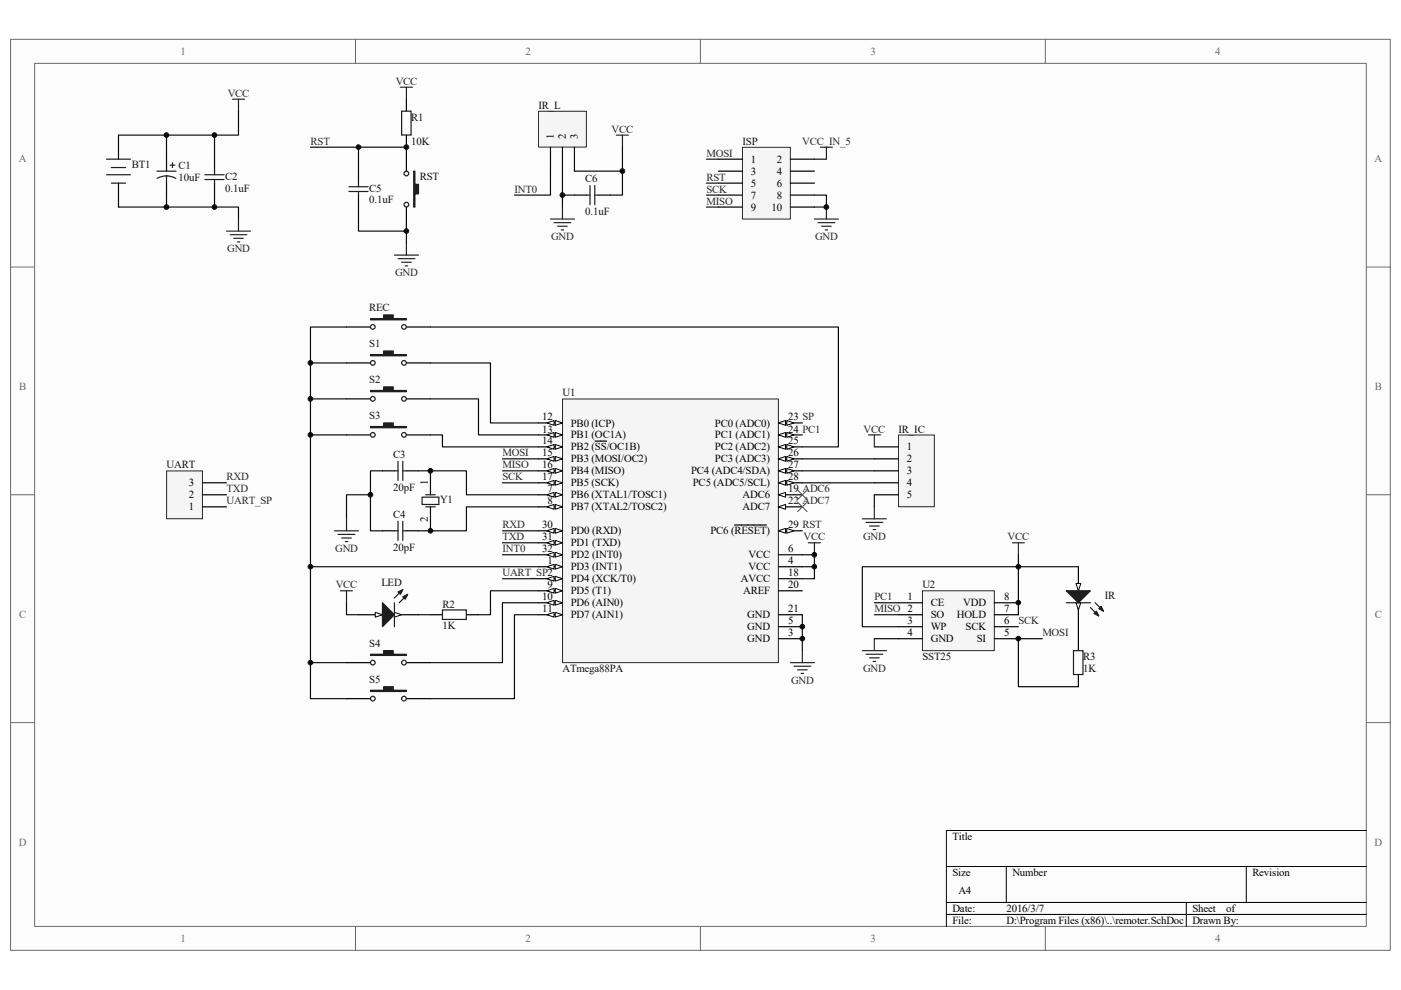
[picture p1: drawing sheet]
<svg xmlns="http://www.w3.org/2000/svg" width="297mm" height="210mm" viewBox="0 0 297 210" stroke-linecap="round" stroke-linejoin="round" font-family="sans-serif">
<path d="M2.3 8.4h292.5v193.2h-292.5z" fill="#fcfcfc"/>
<path d="M2.2 8.3h292.6v193.3h-292.6z" fill="none" stroke="#6a6a6a" stroke-width=".21"/>
<path d="M7.4 13.5h282.3v183h-282.3z" fill="#fcfcfc"/>
<g fill="none" stroke="#6a6a6a" stroke-width=".21">
<path d="M7.3 13.4h282.4v183.1h-282.4zM75.4 8.3v5.1M148.5 8.3v5.1M221.6 8.3v5.1M2.2 56.6h5.1M289.7 56.6h5.1M2.2 104.9h5.1M289.7 104.9h5.1M2.2 153.3h5.1M289.7 153.3h5.1M75.4 196.5v5.1M148.5 196.5v5.1"/>
<path d="M221.6 196.5v5.1"/>
</g>
<path d="M289.7 176.1h-89v20.4M200.7 183.8h89M200.7 191.4h89M200.7 194h89M213.4 183.8v7.6M251.5 191.4v5.1M264.2 183.8v7.6" fill="none" stroke="#000" stroke-width=".21"/>
<path d="M119.3 84.6h45.7v55.9h-45.7z" fill="#f5f5f5"/>
<path d="M119.3 84.6h45.7v55.9h-45.7z" fill="none" stroke="#262626" stroke-width=".21"/>
<path d="M165 112.6h5.1" fill="none" stroke="#000" stroke-width=".25"/>
<g fill="#fcfcfc" stroke="#000" stroke-width=".21">
<path d="M165 112.6l1.6-.5v1z"/>
<path d="M166.8 112.1l1.5 .5-1.5 .5z"/>
</g>
<path d="M114.1 112.6h5.1M155.7 111.4h6.8" fill="none" stroke="#000" stroke-width=".25"/>
<g fill="#fcfcfc" stroke="#000" stroke-width=".21">
<path d="M117.7 112.1l1.5 .5-1.5 .5z"/>
<path d="M115.9 112.6l1.6-.5v1z"/>
</g>
<path d="M114.1 115.1h5.1" fill="none" stroke="#000" stroke-width=".25"/>
<g fill="#fcfcfc" stroke="#000" stroke-width=".21">
<path d="M117.7 114.6l1.5 .5-1.5 .5z"/>
<path d="M115.9 115.1l1.6-.5v1z"/>
</g>
<path d="M114.1 117.7h5.1" fill="none" stroke="#000" stroke-width=".25"/>
<g fill="#fcfcfc" stroke="#000" stroke-width=".21">
<path d="M117.7 117.2l1.5 .5-1.5 .5z"/>
<path d="M115.9 117.7l1.6-.5v1z"/>
</g>
<path d="M114.1 120.2h5.1" fill="none" stroke="#000" stroke-width=".25"/>
<g fill="#fcfcfc" stroke="#000" stroke-width=".21">
<path d="M117.7 119.7l1.5 .5-1.5 .5z"/>
<path d="M115.9 120.2l1.6-.5v1z"/>
</g>
<path d="M114.1 122.7h5.1" fill="none" stroke="#000" stroke-width=".25"/>
<g fill="#fcfcfc" stroke="#000" stroke-width=".21">
<path d="M117.7 122.2l1.5 .5-1.5 .6z"/>
<path d="M115.9 122.7l1.6-.5v1.1z"/>
</g>
<path d="M114.1 104.9h5.1M165 117.7h5.1M165 132.9h5.1" fill="none" stroke="#000" stroke-width=".25"/>
<g fill="#fcfcfc" stroke="#000" stroke-width=".21">
<path d="M117.7 104.4l1.5 .5-1.5 .6z"/>
<path d="M115.9 104.9l1.6-.5v1.1z"/>
</g>
<path d="M114.1 107.5h5.1" fill="none" stroke="#000" stroke-width=".25"/>
<g fill="#fcfcfc" stroke="#000" stroke-width=".21">
<path d="M117.7 107l1.5 .5-1.5 .5z"/>
<path d="M115.9 107.5l1.6-.5v1z"/>
</g>
<path d="M114.1 125.3h5.1" fill="none" stroke="#000" stroke-width=".25"/>
<g fill="#fcfcfc" stroke="#000" stroke-width=".21">
<path d="M117.7 124.8l1.5 .5-1.5 .5z"/>
<path d="M115.9 125.3l1.6-.5v1z"/>
</g>
<path d="M114.1 127.8h5.1" fill="none" stroke="#000" stroke-width=".25"/>
<g fill="#fcfcfc" stroke="#000" stroke-width=".21">
<path d="M117.7 127.3l1.5 .5-1.5 .6z"/>
<path d="M115.9 127.8l1.6-.5v1.1z"/>
</g>
<path d="M114.1 130.4h5.1" fill="none" stroke="#000" stroke-width=".25"/>
<g fill="#fcfcfc" stroke="#000" stroke-width=".21">
<path d="M117.7 129.9l1.5 .5-1.5 .5z"/>
<path d="M115.9 130.4l1.6-.5v1z"/>
</g>
<path d="M114.1 89.7h5.1" fill="none" stroke="#000" stroke-width=".25"/>
<g fill="#fcfcfc" stroke="#000" stroke-width=".21">
<path d="M117.7 89.2l1.5 .5-1.5 .5z"/>
<path d="M115.9 89.7l1.6-.5v1z"/>
</g>
<path d="M114.1 92.2h5.1" fill="none" stroke="#000" stroke-width=".25"/>
<g fill="#fcfcfc" stroke="#000" stroke-width=".21">
<path d="M117.7 91.7l1.5 .5-1.5 .6z"/>
<path d="M115.9 92.2l1.6-.5v1.1z"/>
</g>
<path d="M114.1 94.8h5.1" fill="none" stroke="#000" stroke-width=".25"/>
<g fill="#fcfcfc" stroke="#000" stroke-width=".21">
<path d="M117.7 94.3l1.5 .5-1.5 .5z"/>
<path d="M115.9 94.8l1.6-.5v1z"/>
</g>
<path d="M114.1 97.3h5.1M126.2 93.6h2.4" fill="none" stroke="#000" stroke-width=".25"/>
<g fill="#fcfcfc" stroke="#000" stroke-width=".21">
<path d="M117.7 96.8l1.5 .5-1.5 .5z"/>
<path d="M115.9 97.3l1.6-.5v1z"/>
</g>
<path d="M114.1 99.9h5.1" fill="none" stroke="#000" stroke-width=".25"/>
<g fill="#fcfcfc" stroke="#000" stroke-width=".21">
<path d="M117.7 99.4l1.5 .5-1.5 .5z"/>
<path d="M115.9 99.9l1.6-.5v1z"/>
</g>
<path d="M114.1 102.4h5.1" fill="none" stroke="#000" stroke-width=".25"/>
<g fill="#fcfcfc" stroke="#000" stroke-width=".21">
<path d="M117.7 101.9l1.5 .5-1.5 .5z"/>
<path d="M115.9 102.4l1.6-.5v1z"/>
</g>
<path d="M165 89.7h5.1M165 122.7h5.1M165 125.3h5.1M165 130.4h5.1" fill="none" stroke="#000" stroke-width=".25"/>
<g fill="#fcfcfc" stroke="#000" stroke-width=".21">
<path d="M165 89.7l1.6-.5v1z"/>
<path d="M166.8 89.2l1.5 .5-1.5 .5z"/>
</g>
<path d="M165 92.2h5.1" fill="none" stroke="#000" stroke-width=".25"/>
<g fill="#fcfcfc" stroke="#000" stroke-width=".21">
<path d="M165 92.2l1.6-.5v1.1z"/>
<path d="M166.8 91.7l1.5 .5-1.5 .6z"/>
</g>
<path d="M165 94.8h5.1" fill="none" stroke="#000" stroke-width=".25"/>
<g fill="#fcfcfc" stroke="#000" stroke-width=".21">
<path d="M165 94.8l1.6-.5v1z"/>
<path d="M166.8 94.3l1.5 .5-1.5 .5z"/>
</g>
<path d="M165 97.3h5.1" fill="none" stroke="#000" stroke-width=".25"/>
<g fill="#fcfcfc" stroke="#000" stroke-width=".21">
<path d="M165 97.3l1.6-.5v1z"/>
<path d="M166.8 96.8l1.5 .5-1.5 .5z"/>
</g>
<path d="M165 99.9h5.1" fill="none" stroke="#000" stroke-width=".25"/>
<g fill="#fcfcfc" stroke="#000" stroke-width=".21">
<path d="M165 99.9l1.6-.5v1z"/>
<path d="M166.8 99.4l1.5 .5-1.5 .5z"/>
</g>
<path d="M165 102.4h5.1" fill="none" stroke="#000" stroke-width=".25"/>
<g fill="#fcfcfc" stroke="#000" stroke-width=".21">
<path d="M165 102.4l1.6-.5v1z"/>
<path d="M166.8 101.9l1.5 .5-1.5 .5z"/>
</g>
<path d="M165 104.9h5.1M165 135.5h5.1M165 120.2h5.1" fill="none" stroke="#000" stroke-width=".25"/>
<path d="M165 104.9l1.6-.5v1.1z" fill="#fcfcfc" stroke="#000" stroke-width=".21"/>
<path d="M165 107.5h5.1" fill="none" stroke="#000" stroke-width=".25"/>
<path d="M165 107.5l1.6-.5v1z" fill="#fcfcfc" stroke="#000" stroke-width=".21"/>
<g fill="none" stroke="#000" stroke-width=".25">
<path d="M86.2 21v2.6M86.2 28.7v7.6M86.2 43.9v5.1M73.5 69.4h5M73.5 77h5M86.2 69.4h5.1M86.2 77h5.1M73.5 84.6h5M73.5 92.2h5M86.2 84.6h5.1M86.2 92.2h5.1M91.3 99.9v5"/>
<path d="M91.3 107.5v5.1"/>
</g>
<g fill="none" stroke="#1c1c1c" stroke-width=".25">
<path d="M85.2 23.6h2v5h-2zM89.5 105.5h3.5v1.5h-3.5zM90.3 107.5h2M90.3 104.9h2"/>
<circle cx="86.2" cy="36.8" r=".49"/>
<circle cx="86.2" cy="43.4" r=".49"/>
<circle cx="79" cy="77" r=".5"/>
<circle cx="79" cy="69.3" r=".5"/>
<circle cx="85.7" cy="77" r=".49"/>
<circle cx="85.7" cy="69.3" r=".49"/>
<circle cx="79" cy="84.6" r=".5"/>
<circle cx="79" cy="92.2" r=".5"/>
<circle cx="85.7" cy="92.2" r=".49"/>
<circle cx="85.7" cy="84.6" r=".49"/>
</g>
<g fill="none" stroke="#262626" stroke-width=".25">
<path d="M84.9 18.5h2.6M86.2 18.5v2.5M49.3 21h2.5M50.6 21v2.6M48 49h5.1M48.8 49.8h3.5M49.5 50.5h2.1M50.3 51.3h.5M50.6 46.5v2.5M83.6 54.1h5.1M84.4 54.9h3.6M85.2 55.6h2"/>
<path d="M85.9 56.4h.5M86.2 51.6v2.5M170.1 138v2.5M167.6 140.5h5.1M168.3 141.3h3.6M169.1 142.1h2M169.9 142.8h.5"/>
</g>
<path d="M35.3 28.7v5.1M45.5 28.7v5.1M65.8 31.2h20.4M76 31.2v5.1M35.3 41.4v2.5M45.5 41.4v2.5M170.1 130.4v7.6" fill="none" stroke="#0e0e0e" stroke-width=".25"/>
<g fill="#1c1c1c" stroke="#1c1c1c" stroke-width=".25">
<path d="M78.5 67.6h2.8v-.8h2.1v.8h2.8v.2h-7.7z" fill-rule="evenodd"/>
<path d="M78.5 75.2h2.8v-.8h2.1v.8h2.8v.3h-7.7z" fill-rule="evenodd"/>
<path d="M78.5 82.8h2.8v-.7h2.1v.7h2.8v.3h-7.7z" fill-rule="evenodd"/>
<path d="M78.5 90.5h2.8v-.8h2.1v.8h2.8v.2h-7.7z" fill-rule="evenodd"/>
<path d="M87.7 36.3h.3v2.8h.7v2h-.7v2.8h-.3z" fill-rule="evenodd"/>
</g>
<path d="M157.4 31.3h10.2v15.2h-10.2z" fill="#f5f5f5"/>
<path d="M157.4 31.2h10.2v15.3h-10.2z" fill="none" stroke="#262626" stroke-width=".21"/>
<g fill="none" stroke="#000" stroke-width=".25">
<path d="M152.3 33.8h5.1M152.3 36.3h5.1M152.3 38.8h5.1M167.6 33.8h5.1M167.6 36.3h5.1M167.6 38.8h5.1M152.3 41.4h5.1M152.3 43.9h5.1M167.6 41.4h5.1M167.6 43.9h5.1M91.3 130.4h2.5M98.9 130.4h2.5"/>
<path d="M73.5 140.5h5M73.5 148.2h5M86.2 140.5h5.1M86.2 148.2h5.1"/>
</g>
<g fill="none" stroke="#0e0e0e" stroke-width=".25">
<path d="M149.8 33.8h2.5M149.8 38.8h2.5M172.7 33.8h2.5M76 43.9v5.1h10.2v2.6M149.8 41.4h2.5M149.8 43.9h2.5M172.7 41.4h2.5v2.5h-2.5M73.5 77h-7.7v43.2h48.3M73.5 69.4h-7.7v7.6M91.3 77h12.7v12.7h10.1M91.3 69.4h86.5v25.4h-7.7M65.8 84.6h7.7"/>
<path d="M65.8 92.2h7.7M81.1 99.9h-2.6v12.7h2.6M88.7 99.9h10.2v5h15.2M91.3 92.2h2.5v2.6h20.3M91.3 84.6h10.1v7.6h12.7M106.5 97.3h7.6M106.5 99.9h7.6M78.5 104.9h-5v5.1M106.5 102.4h7.6M106.5 112.6h7.6M106.5 115.1h7.6M106.5 117.7h7.6"/>
<path d="M114.1 107.5h-15.2v5.1h-10.2M65.8 120.2v28h7.7M73.5 127.8v2.6h2.5M88.7 130.4h2.6M106.5 122.7h7.6M114.1 127.8h-7.6v12.7h-15.2M114.1 130.4h-5v17.8h-17.8M114.1 125.3h-10.1v5.1h-2.6M170.1 120.2h2.6M65.8 140.5h7.7"/>
</g>
<g fill="none" stroke="#262626" stroke-width=".25">
<path d="M173.9 31.2h2.6M175.2 31.2v2.6M172.7 46.5h5.1M173.4 47.2h3.6M174.2 48h2M175 48.8h.5M175.2 43.9v2.6M70.9 112.6h5.1M71.7 113.3h3.5M72.4 114.1h2.1M73.2 114.9h.5M73.5 110v2.6"/>
<path d="M171.4 115.1h2.5M172.7 115.1v2.6M72.2 125.3h2.5M73.5 125.3v2.5"/>
</g>
<g fill="#1c1c1c" stroke="#1c1c1c" stroke-width=".25">
<path d="M78.5 138.8h2.8v-.8h2.1v.8h2.8v.2h-7.7z" fill-rule="evenodd"/>
<path d="M78.5 146.4h2.8v-.8h2.1v.8h2.8v.3h-7.7z" fill-rule="evenodd"/>
</g>
<g fill="none" stroke="#1c1c1c" stroke-width=".25">
<path d="M93.8 129.4h5.1v2h-5.1z"/>
<circle cx="79" cy="148.2" r=".5"/>
<circle cx="79" cy="140.5" r=".5"/>
<circle cx="85.7" cy="140.5" r=".49"/>
<circle cx="85.7" cy="148.2" r=".49"/>
</g>
<path d="M114.2 23.6h10.1v7.6h-10.1z" fill="#f5f5f5"/>
<path d="M114.2 23.6h10.1v7.6h-10.1z" fill="none" stroke="#262626" stroke-width=".21"/>
<path d="M116.7 31.2v5.1M119.2 31.2v5.1M121.8 31.2v5.1M121.8 41.4h2.5M126.9 41.4h2.5" fill="none" stroke="#000" stroke-width=".25"/>
<path d="M130.7 28.7h2.5M132 28.7v2.5M116.7 46.5h5.1M117.5 47.2h3.5M118.2 48h2.1M119 48.8h.5M119.2 43.9v2.6" fill="none" stroke="#262626" stroke-width=".25"/>
<path d="M116.7 36.3v5.1h-7.6M119.2 36.3v7.6M121.8 36.3h10.2v5.1h-2.6M132 31.2v5.1M119.2 41.4h2.6M170.1 97.3h15.3M170.1 99.9h15.3M170.1 117.7h2.6v5h-2.6M170.1 102.4h15.3" fill="none" stroke="#0e0e0e" stroke-width=".25"/>
<path d="M125.1 39.3v4.1M126.1 39.3v4.1M124.3 41.4h.8M126.1 41.4h.8" fill="none" stroke="#1c1c1c" stroke-width=".25"/>
<path d="M195.6 125.3h15.2v12.7h-15.2z" fill="#f5f5f5"/>
<path d="M195.6 125.3h15.2v12.7h-15.2z" fill="none" stroke="#262626" stroke-width=".21"/>
<path d="M190.5 127.8h5.1M190.5 130.4h5.1M190.5 132.9h5.1M190.5 135.5h5.1M210.8 127.8h5.1M210.8 130.4h5.1M210.8 132.9h5.1M210.8 135.5h5.1M228.6 120.2v5.1" fill="none" stroke="#000" stroke-width=".25"/>
<path d="M214.6 115.1h2.6M215.9 115.1v2.6M182.8 138h5.1M183.6 138.8h3.6M184.4 139.5h2M185.4 135.5v2.5M185.1 140.3h.5" fill="none" stroke="#262626" stroke-width=".25"/>
<path d="M185.4 135.5h5.1M185.4 130.4h5.1M185.4 127.8h5.1M215.9 130.4v-10.2h-33.1v12.7h7.7" fill="none" stroke="#0e0e0e" stroke-width=".25"/>
<path d="M228.1 123.8h1l-.5 1.5z" fill="#fcfcfc" stroke="#000" stroke-width=".21"/>
<path d="M228.6 127.8v5.1" fill="none" stroke="#000" stroke-width=".25"/>
<path d="M228.1 127.8h1l-.5 1.6z" fill="#fcfcfc" stroke="#000" stroke-width=".21"/>
<g fill="#1c1c1c" stroke="#1c1c1c" stroke-width=".25">
<path d="M226.1 125.3h5.1l-2.6 2.5z"/>
<path d="M231.9 130.1l.5-.5 .6 1z"/>
<path d="M233 129.1l.5-.5 .5 1z"/>
</g>
<path d="M226.1 127.8h5.1M227.6 138h2v5.1h-2zM231.2 128.9l1.8 1.7M232.2 127.8l1.8 1.8" fill="none" stroke="#1c1c1c" stroke-width=".25"/>
<path d="M228.6 135.5v2.5M228.6 143.1v2.5" fill="none" stroke="#000" stroke-width=".25"/>
<path d="M35.3 99.9h7.6v10.1h-7.6z" fill="#f5f5f5"/>
<path d="M35.3 99.9h7.6v10.1h-7.6z" fill="none" stroke="#262626" stroke-width=".21"/>
<path d="M25.1 28.7v5.1M25.1 38.8v5.1M42.9 107.5h5.1M42.9 104.9h5.1M42.9 102.4h5.1M76 130.4h5.1" fill="none" stroke="#000" stroke-width=".25"/>
<path d="M215.9 117.7v2.5h12.7M221 135.5h-5.1v10.1h12.7M228.6 132.9v2.6" fill="none" stroke="#0e0e0e" stroke-width=".25"/>
<path d="M169.1 103.9l2 2.1M169.1 106.5l2 2M171.1 103.9l-2 2.1M171.1 106.5l-2 2" fill="none" stroke="#4c4c4c" stroke-width=".21"/>
<path d="M22.6 37.1h5.1M22.6 33.8h5.1M23.6 35.5h3M23.6 38.8h3" fill="none" stroke="#1c1c1c" stroke-width=".25"/>
<path d="M79.6 129.9l1.5 .5-1.5 .5z" fill="#fcfcfc" stroke="#000" stroke-width=".21"/>
<path d="M83.6 130.4h5.1" fill="none" stroke="#000" stroke-width=".25"/>
<path d="M83.6 129.9l1.6 .5-1.6 .5z" fill="#fcfcfc" stroke="#000" stroke-width=".21"/>
<g fill="#1c1c1c" stroke="#1c1c1c" stroke-width=".25">
<path d="M81.1 127.8l2.5 2.6-2.5 2.5z"/>
<path d="M85.4 126.6l1-.5-.5 1z"/>
<path d="M84.4 125.6l1-.5-.5 1z"/>
</g>
<g fill="none" stroke="#1c1c1c" stroke-width=".25">
<path d="M33.3 36.3h4M33.3 37.8l1.2-.4 .8-.1 1.2 .2 .8 .3M35.3 37.3v1.5M36.1 35h1M36.6 34.5v1M43.4 38.1h4.1M43.4 37.1h4.1M45.5 36.3v.8M45.5 38.1v.7M74 39.6h4M76 38.8v.8M74 40.6h4"/>
<path d="M76 40.6v.8M83.6 99.9h.8M84.4 97.8v4.1M85.4 99.9h.8M85.4 97.8v4.1M83.6 112.6h.8M84.4 110.6v4M85.4 112.6h.8M85.4 110.6v4M83.6 127.8v5.1M85.4 125.1l-1.8 1.7M86.4 126.1l-1.8 1.7"/>
</g>
<path d="M35.3 33.8v2.5M35.3 38.8v2.6M45.5 33.8v2.5M45.5 38.8v2.6M76 36.3v2.5M76 41.4v2.5M81.1 99.9h2.5M86.2 99.9h2.5M81.1 112.6h2.5M86.2 112.6h2.5" fill="none" stroke="#000" stroke-width=".25"/>
<path d="M50.6 23.6v5.1h-25.5M25.1 43.9h25.5v2.6" fill="none" stroke="#0e0e0e" stroke-width=".25"/>
<path d="M190.5 92.3h7.6v15.2h-7.6z" fill="#f5f5f5"/>
<path d="M190.5 92.3h7.6v15.2h-7.6z" fill="none" stroke="#262626" stroke-width=".21"/>
<path d="M185.4 94.8h5.1M185.4 97.3h5.1M185.4 99.9h5.1M185.4 102.4h5.1M185.4 104.9h5.1" fill="none" stroke="#000" stroke-width=".25"/>
<path d="M184.1 92.2h2.6M185.4 92.2v2.6M182.8 110h5.1M183.6 110.8h3.6M184.4 111.6h2M185.1 112.3h.5M185.4 107.5v2.5" fill="none" stroke="#262626" stroke-width=".25"/>
<path d="M185.4 104.9v2.6" fill="none" stroke="#0e0e0e" stroke-width=".25"/>
<g fill="#0e0e0e" stroke="#0e0e0e" stroke-width=".21">
<circle cx="35.3" cy="43.9" r=".5"/>
<circle cx="35.3" cy="28.7" r=".5"/>
<circle cx="45.5" cy="43.9" r=".49"/>
<circle cx="45.5" cy="28.7" r=".49"/>
<circle cx="65.8" cy="140.5" r=".5"/>
<circle cx="65.8" cy="120.2" r=".5"/>
<circle cx="65.8" cy="92.2" r=".5"/>
<circle cx="65.8" cy="84.6" r=".5"/>
<circle cx="65.8" cy="77" r=".5"/>
<circle cx="76" cy="31.2" r=".5"/>
<circle cx="78.5" cy="104.9" r=".5"/>
<circle cx="86.2" cy="49" r=".49"/>
<circle cx="86.2" cy="31.2" r=".49"/>
<circle cx="91.3" cy="112.6" r=".5"/>
<circle cx="91.3" cy="99.9" r=".5"/>
<circle cx="119.2" cy="41.4" r=".5"/>
<circle cx="132" cy="36.3" r=".5"/>
<circle cx="170.1" cy="135.5" r=".49"/>
<circle cx="170.1" cy="132.9" r=".49"/>
<circle cx="172.6" cy="120.2" r=".49"/>
<circle cx="172.6" cy="117.7" r=".49"/>
<circle cx="175.2" cy="43.9" r=".5"/>
<circle cx="215.9" cy="135.5" r=".49"/>
<circle cx="215.9" cy="127.8" r=".49"/>
<circle cx="215.9" cy="120.2" r=".49"/>
</g>
<g font-size="2.3" fill="#696969">
<text x="38.3" y="11.6">1</text>
<text x="111.4" y="11.6">2</text>
<text x="184.5" y="11.6">3</text>
<text x="257.7" y="11.6">4</text>
<text x="4" y="34.5">A</text>
<text x="291.4" y="34.5">A</text>
<text x="4" y="82.8">B</text>
<text x="291.5" y="82.8">B</text>
<text x="4" y="131.1">C</text>
<text x="291.5" y="131.1">C</text>
<text x="4" y="179.4">D</text>
<text x="291.4" y="179.4">D</text>
<text x="38.3" y="199.8">1</text>
<text x="111.4" y="199.8">2</text>
<text x="184.5" y="199.8">3</text>
<text x="257.7" y="199.8">4</text>
</g>
<g font-size="2.3" fill="#262626">
<text x="83.9" y="18">VCC</text>
<text x="48.3" y="20.5">VCC</text>
<text x="129.7" y="28.2">VCC</text>
<text x="65.8" y="30.7">RST</text>
<text x="149.8" y="33.3">MOSI</text>
<text x="170.1" y="30.7">VCC_IN_5</text>
<text x="109.1" y="40.9">INT0</text>
<text x="149.8" y="38.3">RST</text>
<text x="149.8" y="40.9">SCK</text>
<text x="149.8" y="43.4">MISO</text>
<text x="48.2" y="53.5">GND</text>
<text x="116.8" y="51">GND</text>
<text x="172.8" y="51">GND</text>
<text x="83.8" y="58.6">GND</text>
<text x="183.1" y="91.7">VCC</text>
<text x="48" y="101.9">RXD</text>
<text x="106.5" y="99.4">MISO</text>
<text x="106.5" y="101.9">SCK</text>
<text x="106.5" y="96.8">MOSI</text>
<text x="48" y="104.4">TXD</text>
<text x="48" y="107">UART_SP</text>
<text x="106.5" y="112.1">RXD</text>
<text x="71.1" y="117.1">GND</text>
<text x="106.5" y="114.6">TXD</text>
<text x="106.5" y="117.2">INT0</text>
<text x="170.4" y="114.6">VCC</text>
<text x="183" y="114.6">GND</text>
<text x="213.6" y="114.6">VCC</text>
<text x="71.2" y="124.8">VCC</text>
<text x="106.5" y="122.2">UART_SP2</text>
<text x="185.4" y="129.9">MISO 2</text>
<text x="185.4" y="127.3">PC1</text>
<text x="215.9" y="132.4">SCK</text>
<text x="221" y="135">MOSI</text>
<text x="183" y="142.5">GND</text>
<text x="167.7" y="145.1">GND</text>
</g>
<g font-size="2.3" fill="#0e0e0e">
<text x="114.2" y="23.1">IR_L</text>
<text x="87.2" y="25.6">R1</text>
<text x="27.9" y="35.5">BT1</text>
<text x="37.9" y="35.8">C1</text>
<text x="87.2" y="30.7">10K</text>
<text x="157.4" y="30.7">ISP</text>
<text x="37.9" y="38.3">10uF</text>
<text x="47.8" y="40.6">0.1uF</text>
<text x="47.8" y="38.1">C2</text>
<text x="78.3" y="40.6">C5</text>
<text x="89" y="38.1">RST</text>
<text x="124.1" y="38.6">C6</text>
<text x="78.3" y="43.2">0.1uF</text>
<text x="124.1" y="45.7">0.1uF</text>
<text x="78.3" y="66">REC</text>
<text x="78.3" y="73.7">S1</text>
<text x="78.3" y="81.3">S2</text>
<text x="78.3" y="88.9">S3</text>
<text x="119.2" y="84.1">U1</text>
<text x="190.5" y="91.7">IR_IC</text>
<text x="35.3" y="99.4">UART</text>
<text x="83.4" y="97.1">C3</text>
<text x="83.4" y="104.2">20pF</text>
<text x="93.3" y="106.7">Y1</text>
<text x="83.4" y="109.8">C4</text>
<text x="83.4" y="116.9">20pF</text>
<text x="80.9" y="124.3">LED</text>
<text x="195.6" y="124.8">U2</text>
<text x="93.8" y="128.9">R2</text>
<text x="234.2" y="127.1">IR</text>
<text x="78.3" y="137.2">S4</text>
<text x="93.8" y="133.4">1K</text>
<text x="119.2" y="142.6">ATmega88PA</text>
<text x="195.6" y="140">SST25</text>
<text x="229.7" y="142.6">1K</text>
<text x="229.7" y="140">R3</text>
<text x="78.3" y="144.9">S5</text>
</g>
<g font-size="2.3">
<text x="117.4" y="29.4" transform="rotate(-90 117.4 29.4)">1</text>
<text x="120" y="29.4" transform="rotate(-90 120 29.4)">2</text>
<text x="122.5" y="29.4" transform="rotate(-90 122.5 29.4)">3</text>
<text x="159.2" y="34.5">1</text>
<text x="164.7" y="34.5">2</text>
<text x="159.2" y="37.1">3</text>
<text x="159.2" y="39.6">5</text>
<text x="164.7" y="37.1">4</text>
<text x="164.7" y="39.6">6</text>
<text x="159.2" y="42.1">7</text>
<text x="159.2" y="44.7">9</text>
<text x="163.6" y="44.7">10</text>
<text x="164.7" y="42.1">8</text>
<text x="115" y="89.2">12</text>
<text x="167.1" y="89.2">23 SP</text>
<text x="115" y="91.7">13</text>
<text x="115" y="94.3">14</text>
<text x="121" y="90.5">PB0 (ICP)</text>
<text x="121" y="93">PB1 (OC1A)</text>
<text x="121" y="95.5">PB2 (SS/OC1B)</text>
<text x="151.6" y="90.5">PC0 (ADC0)</text>
<text x="151.6" y="93">PC1 (ADC1)</text>
<text x="151.6" y="95.5">PC2 (ADC2)</text>
<text x="167.1" y="91.7">24 PC1</text>
<text x="167.1" y="94.3">25</text>
<text x="192.3" y="95.5">1</text>
<text x="115" y="96.8">15</text>
<text x="115" y="99.4">16</text>
<text x="115" y="101.9">17</text>
<text x="121" y="98.1">PB3 (MOSI/OC2)</text>
<text x="121" y="100.6">PB4 (MISO)</text>
<text x="146.5" y="100.6">PC4 (ADC4/SDA)</text>
<text x="151.6" y="98.1">PC3 (ADC3)</text>
<text x="167.1" y="96.8">26</text>
<text x="167.1" y="101.9">28</text>
<text x="167.1" y="99.4">27</text>
<text x="192.3" y="98.1">2</text>
<text x="192.3" y="100.6">3</text>
<text x="40" y="105.7">2</text>
<text x="40" y="103.2">3</text>
<text x="90.7" y="102.9" transform="rotate(-90 90.7 102.9)">1</text>
<text x="116.1" y="104.4">7</text>
<text x="116.1" y="107">8</text>
<text x="121" y="105.7">PB6 (XTAL1/TOSC1)</text>
<text x="121" y="103.2">PB5 (SCK)</text>
<text x="146.9" y="103.2">PC5 (ADC5/SCL)</text>
<text x="157.4" y="105.7">ADC6</text>
<text x="167.1" y="104.4">19 ADC6</text>
<text x="167.1" y="107">22 ADC7</text>
<text x="192.3" y="103.2">4</text>
<text x="192.3" y="105.7">5</text>
<text x="40" y="108.2">1</text>
<text x="90.7" y="110.7" transform="rotate(-90 90.7 110.7)">2</text>
<text x="115" y="112.1">30</text>
<text x="121" y="113.3">PD0 (RXD)</text>
<text x="121" y="108.2">PB7 (XTAL2/TOSC2)</text>
<text x="150.6" y="113.3">PC6 (RESET)</text>
<text x="157.4" y="108.2">ADC7</text>
<text x="167.1" y="112.1">29 RST</text>
<text x="115" y="114.6">31</text>
<text x="115" y="117.2">32</text>
<text x="116.1" y="119.7">1</text>
<text x="121" y="115.9">PD1 (TXD)</text>
<text x="121" y="118.4">PD2 (INT0)</text>
<text x="158.7" y="118.4">VCC</text>
<text x="167.1" y="117.2">6</text>
<text x="167.1" y="119.7">4</text>
<text x="116.1" y="124.8">9</text>
<text x="121" y="121">PD3 (INT1)</text>
<text x="121" y="123.5">PD4 (XCK/T0)</text>
<text x="157.1" y="123.5">AVCC</text>
<text x="158.7" y="121">VCC</text>
<text x="167.1" y="122.2">18</text>
<text x="167.1" y="124.8">20</text>
<text x="115" y="127.3">10</text>
<text x="115" y="129.9">11</text>
<text x="121" y="126">PD5 (T1)</text>
<text x="121" y="128.6">PD6 (AIN0)</text>
<text x="121" y="131.1">PD7 (AIN1)</text>
<text x="157.6" y="126">AREF</text>
<text x="158.4" y="131.1">GND</text>
<text x="167.1" y="129.9">21</text>
<text x="192.4" y="127.3">1</text>
<text x="197.4" y="128.6">CE</text>
<text x="197.4" y="131.1">SO</text>
<text x="202.9" y="131.1">HOLD</text>
<text x="204.2" y="128.6">VDD</text>
<text x="212.9" y="129.9">7</text>
<text x="212.9" y="127.3">8</text>
<text x="158.4" y="133.7">GND</text>
<text x="158.4" y="136.2">GND</text>
<text x="167.1" y="132.4">5</text>
<text x="167.1" y="135">3</text>
<text x="192.4" y="132.4">3</text>
<text x="192.4" y="135">4</text>
<text x="197.4" y="133.7">WP</text>
<text x="197.4" y="136.2">GND</text>
<text x="204.7" y="133.7">SCK</text>
<text x="207.1" y="136.2">SI</text>
<text x="212.9" y="132.4">6</text>
<text x="212.9" y="135">5</text>
<text x="201.9" y="178.1">Title</text>
<text x="201.9" y="185.8">Size</text>
<text x="214.6" y="185.8">Number</text>
<text x="265.5" y="185.8">Revision</text>
<text x="203.2" y="189.6">A4</text>
<text x="201.9" y="193.4">Date:</text>
<text x="201.9" y="195.9">File:</text>
<text x="213.4" y="193.4">2016/3/7</text>
<text x="213.4" y="195.9">D:\Program Files (x86)\..\remoter.SchDoc</text>
<text x="252.8" y="193.4">Sheet</text>
<text x="252.8" y="195.9">Drawn By:</text>
<text x="259.9" y="193.4">of</text>
</g>
</svg>
